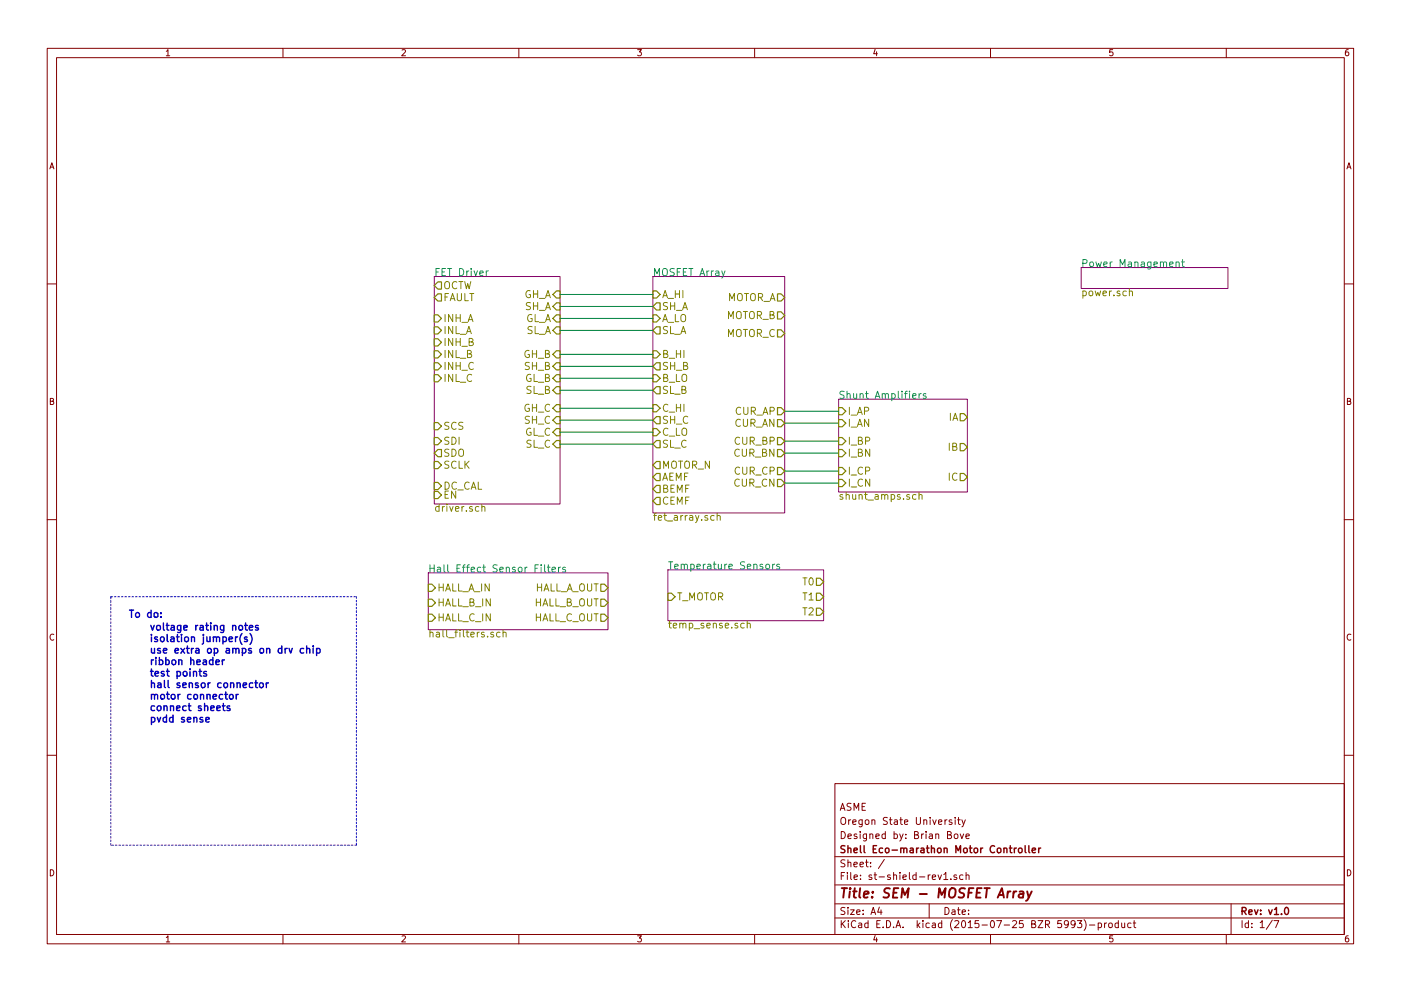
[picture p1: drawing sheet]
<svg xmlns="http://www.w3.org/2000/svg" width="297mm" height="210mm" viewBox="0 0 297 210" stroke-linecap="round" stroke-linejoin="round" font-family="sans-serif">
<g fill="none" stroke="#840000" stroke-width=".21">
<path d="M10 10.3h277v189.9h-277zM12 12.2h273v186.1h-273zM60 10.3v1.9M110 10.3v1.9M160 10.3v1.9M210 10.3v1.9M260 10.3v1.9M10 60.2h2M285 60.2h2M10 110.3h2M285 110.3h2M10 160.2h2"/>
<path d="M177 166.3h108v32h-108zM200.9 177.1l.7-.1v-.4l-.2-.2h-.5v1.5h.6l.2-.1 .1-.4-.4-.3M201.8 174l-.4-.1-.2 .2 .1 .3 .5 .1v.3h-.6M202.4 177.1l.2-.2 .4 .2 .1 .5-.1 .2-.4 .1-.2-.1zM202.5 173.4v.2M202.5 173.9v1M203 173.9h.6M203.2 173.4v1.3l.4 .2M203.6 176.9l.3 1 .4-1M203.9 173.9l.4 1M204.7 173.9l-.5 1.4-.3 .1M204.8 177.4l.7-.1v-.3l-.5-.1-.2 .2 .1 .7h.6"/>
<path d="M285 160.2h2M60 198.3v1.9M110 198.3v1.9M160 198.3v1.9M177 194.8h108M177 191.8h108M177 187.8h108M177 181.8h108M186.4 192.5l-.3 1h.9M186.8 193v1M187.5 182.3l-1.3 2M197 191.8v3"/>
<path d="M198.9 185.6l.3 1 .4-1M200.1 185.5l.4-.4v1.5M200.1 186.6h.9M201.6 186.5v.1M202.8 185.7l-.3-.1-.3 .2 .1 .2 .5 .2v.3h-.6M204.2 185.7l-.5-.1-.2 .3v.6l.2 .1 .5-.1M204.8 185.7l.2-.1 .4 .1 .1 .9M204.8 185.1v1.5M210 198.3v1.9M227.9 196l-.2 .3h-.3l-.3-.3v-.4l.3-.3h.3l.2 .3a1.01 1.01 0 0 1-.4 1.2h-.3M228.4 195.3h1l-.5 .6 .4 .1v.7l-.2 .1-.7-.1M229.8 195.1a1.71 1.71 0 0 1 0 2.3"/>
<path d="M231 196.3h1.1M232.8 195.9l.5-.1 .3 .3-.2 .6h-.6M232.8 195.8v1.5M234.2 195.8v1M234.6 195.8l-.4 .3M235.1 196l.2-.2 .5 .2v.5l-.1 .2-.4 .1-.2-.1zM237.1 195.9l-.4-.1-.3 .3 .1 .6 .2 .1 .4-.1M237.1 195.3v1.5M237.8 195.8l.1 .9 .4 .1 .2-.1M238.5 195.8v1M239.8 195.9l-.4-.1-.3 .3 .1 .6 .2 .1 .4-.1M240.3 195.8h.5"/>
<path d="M240.5 195.3v1.3l.3 .2M260 198.3v1.9M261 191.8v6.5M269.7 195.2l-1.2 2M270.1 195.3h1l-.6 1.5"/>
</g>
<path d="M215.5 179.9l-.4 .3M217.3 179.4v1.3l.3 .2M218.1 179.4v1.3l.2 .2M220.2 179.9v1M220.6 179.9l-.4 .3M216 180.1l.2-.2 .4 .2 .1 .5-.1 .2-.4 .1-.2-.1zM218.8 180.4l.8-.1-.1-.3-.4-.1-.3 .2 .1 .7h.6M272.5 192.7l.2-.2a.8 .8 0 0 1 .5 .8 .8 .8 0 0 1-.5 .7l-.4-.5z" fill="none" stroke="#840000" stroke-width=".3"/>
<path d="M215.5 189.1l-.4 .1-.2 .3M216.2 189.2h.7v1.2M217 189.6l-.7 .1a.4 .4 0 0 0-.3 .3 .4 .4 0 0 0 .2 .4l.7-.1M217.8 189.1l.3 1.3M218.7 189.1l-.8 1.8-.4 .2" fill="none" stroke="#840000" stroke-width=".41"/>
<path d="M92.1 58.7h26.6v48.2h-26.6zM138.4 58.7h28v50.1h-28zM229.2 56.8h31.1v4.4h-31.1zM177.8 84.7h27.3v19.7h-27.3zM90.8 121.5h38.1v12.1h-38.1zM141.6 120.9h33v10.8h-33z" fill="none" stroke="#840084" stroke-width=".21"/>
<g fill="none" stroke="#008484" stroke-width=".21">
<path d="M103.1 57.5v1M103.5 57.5l-.4 .3M153.7 57.5l-.5 1.3-.2 .2M249.4 55.7v-.1a.36 .36 0 0 1 .6 .2v.8M249.4 55.6v1M250.5 55.6h.6M250.7 55.1v1.3l.4 .2M193.5 84l.7-.1v-.3l-.5-.1-.2 .2 .1 .7h.6M194.9 83.5v1M195.3 83.5l-.4 .3M196.3 83.6l-.3-.1-.3 .2 .1 .2 .5 .2v.3h-.6M115.5 119.8v1.4l.2 .2"/>
<path d="M116.3 119.8v1.4l.3 .2M162.5 119.8l.4-.1 .3 .3v.4l-.3 .3-.5-.3zM163.8 119.7v1M164.2 119.7l-.4 .3M165.3 119.8l-.4-.1-.2 .2v.2l.6 .2v.3h-.6M116.1 120.3h.5M117 120.8l.8-.1-.1-.3-.4-.1-.3 .3 .1 .7h.6M118.4 120.3v1.1M118.8 120.3l-.4 .3M119.9 120.4l-.4-.1-.2 .3 .1 .2 .5 .1v.4h-.6"/>
</g>
<g fill="none" stroke="#848400" stroke-width=".21">
<path d="M239.4 61.9l.1-.1a.36 .36 0 0 1 .6 .2v.8M102.2 107.6v-.1a.36 .36 0 0 1 .6 .2v.8M102.2 107v1.5M151.4 109.4h-.4l-.3 .3 .1 .6h.6M152 109.5l.1-.1a.36 .36 0 0 1 .6 .2v.8M152 108.9v1.5M194.2 105l-.4-.1-.3 .3 .1 .7h.6M194.8 105.1l.1-.1a.36 .36 0 0 1 .6 .2v.7M194.8 104.4v1.5M106 134.2l-.4-.1-.3 .3 .1 .7h.6M106.7 134.3v-.1a.36 .36 0 0 1 .6 .2v.7M106.7 133.6v1.5"/>
<path d="M157.8 132.3l-.4-.1-.4 .3 .2 .7h.6M158.4 132.4l.1-.1a.36 .36 0 0 1 .6 .2v.7M158.4 131.7v1.5"/>
</g>
<g fill="none" stroke="#848400" stroke-width=".25">
<path d="M92.8 59.8h.8v1.5h-.8l-.7-.7zM92.1 63.1l.7-.7h.8v1.5h-.8zM92.1 66.8h.7l.8 .8-.8 .7h-.7zM92.1 71.9h.7l.8 .7-.8 .8h-.7zM92.1 77h.7l.8 .7-.8 .8h-.7zM92.1 69.3h.7l.8 .8-.8 .8h-.7zM92.1 74.4h.7l.8 .8-.8 .7h-.7zM92.1 79.5h.7l.8 .8-.8 .7h-.7zM117.2 62.5l.8-.8h.7v1.5h-.7zM118 74.4h.7v1.5h-.7l-.8-.7zM118 66.8h.7v1.5h-.7l-.8-.7zM118 77h.7v1.5h-.7l-.8-.8z"/>
<path d="M118 64.3h.7v1.5h-.7l-.8-.8zM118 69.3h.7v1.6h-.7l-.8-.8zM138.4 66.8h.8l.8 .8-.8 .7h-.8zM138.4 61.7h.8l.8 .8-.8 .7h-.8zM138.4 79.5h.8l.8 .8-.8 .7h-.8zM138.4 74.4h.8l.8 .8-.8 .7h-.8zM139.2 69.3h.8v1.6h-.8l-.8-.8zM139.2 64.3h.8v1.5h-.8l-.8-.8zM139.2 77h.8v1.5h-.8l-.8-.8zM164.8 62.4h.8l.8 .7-.8 .8h-.8zM164.8 66.2h.8l.8 .7-.8 .8h-.8zM164.8 70h.8l.8 .7-.8 .8h-.8z"/>
<path d="M92.1 89.7h.7l.8 .7-.8 .8h-.7zM92.1 97.9h.7l.8 .8-.8 .7h-.7zM92.1 92.8h.7l.8 .8-.8 .8h-.7zM92.8 95.4h.8v1.5h-.8l-.7-.8zM117.2 86.6l.8-.8h.7v1.6h-.7zM117.2 80.3l.8-.8h.7v1.5h-.7zM118 90.9h.7v1.6h-.7l-.8-.8zM118 88.4h.7v1.5h-.7l-.8-.8zM118 82h.7v1.6h-.7l-.8-.8zM118 93.5h.7v1.5h-.7l-.8-.8zM138.4 90.9h.8l.8 .8-.8 .8h-.8zM138.4 85.8h.8l.8 .8-.8 .8h-.8z"/>
<path d="M139.2 82h.8v1.6h-.8l-.8-.8zM139.2 93.5h.8v1.5h-.8l-.8-.8zM139.2 88.4h.8v1.5h-.8l-.8-.8zM139.2 97.9h.8v1.5h-.8l-.8-.7zM164.8 89h.8l.8 .8-.8 .7h-.8zM164.8 86.5h.8l.8 .7-.8 .8h-.8zM164.8 95.4h.8l.8 .7-.8 .8h-.8zM164.8 92.8h.8l.8 .8-.8 .8h-.8zM164.8 99.2h.8l.8 .7-.8 .8h-.8zM177.8 86.5h.8l.7 .7-.7 .8h-.8zM177.8 89h.8l.7 .8-.7 .7h-.8zM177.8 99.2h.8l.7 .7-.7 .8h-.8z"/>
<path d="M177.8 92.8h.8l.7 .8-.7 .8h-.8zM177.8 95.4h.8l.7 .7-.7 .8h-.8zM203.6 87.8h.7l.8 .7-.8 .8h-.7zM203.6 94.1h.7l.8 .8-.8 .7h-.7zM92.1 104.3h.7l.8 .7-.8 .8h-.7zM92.1 102.4h.7l.8 .7-.8 .8h-.7zM139.2 100.5h.8v1.5h-.8l-.8-.8zM139.2 103h.8v1.5h-.8l-.8-.7zM139.2 105.5h.8v1.6h-.8l-.8-.8zM164.8 101.7h.8l.8 .8-.8 .7h-.8zM177.8 101.7h.8l.7 .8-.7 .7h-.8zM203.6 100.5h.7l.8 .7-.8 .8h-.7z"/>
<path d="M90.8 123.9h.8l.7 .8-.7 .8h-.8zM90.8 127.1h.8l.7 .8-.7 .7h-.8zM90.8 130.3h.8l.7 .8-.7 .7h-.8zM127.4 123.9h.7l.8 .8-.8 .8h-.7zM127.4 127.1h.7l.8 .8-.8 .7h-.7zM127.4 130.3h.7l.8 .8-.8 .7h-.7zM141.6 125.9h.8l.7 .7-.7 .8h-.8zM173.1 125.9h.8l.7 .7-.7 .8h-.8zM173.1 129h.8l.7 .8-.7 .8h-.8zM173.1 122.7h.8l.7 .7-.7 .8h-.8z"/>
</g>
<path d="M23.5 126.6h52.1M75.6 126.6v52.7M23.5 179.3v-52.7M75.6 179.3h-52.1" fill="none" stroke="#0000c2" stroke-width=".21" stroke-dasharray=".3 .4"/>
<g fill="none" stroke="#0000c2" stroke-width=".3">
<path d="M47.1 140v1M47.6 140l-.5 .3M52.4 135.2l-.4-.1-.2 .3 .1 .2 .5 .1v.4h-.6M52.9 133.2l.7-.2-.1-.2-.4-.1-.2 .2v.7h.6M53 134.4a1.75 1.75 0 0 1 0 2.3M54.7 132.8l-.3-.1-.2 .2v.2l.5 .2v.3h-.5M64.4 137.6h-.4l-.3 .3 .1 .6h.6M65 137.7l.1-.1a.36 .36 0 0 1 .6 .2v.8M65 137.1v1.5M66.4 137.1v.1M66.4 137.6v1M67.1 137.6h.5l.3 .3-.2 .6h-.6"/>
<path d="M67.1 137.6v1.5M43.6 152.7l.8-.2-.1-.2-.4-.1-.3 .2 .1 .7h.6M43.8 142.5l-.4-.1-.2 .3 .1 .2 .5 .1v.4h-.6M48.7 149.8h-.3l-.3 .2 .1 .2 .5 .1v.4h-.6M48.8 147.4l.3-.1 .4 .3v.5l-.4 .2-.5-.2zM50.1 147.3v1M50.5 147.3l-.4 .3M54 144.9h.6M54.2 144.4v1.3l.4 .2M55.1 145l.2-.1 .5 .1v.6l-.1 .2-.4 .1-.2-.2zM56.5 144.9v1M56.9 144.9l-.4 .3"/>
</g>
<g fill="none" stroke="#008400" stroke-width=".21">
<path d="M118.7 62.5h19.7M118.7 65h19.7M118.7 67.6h19.7M118.7 70.1h19.7M118.7 75.2h19.7M118.7 77.7h19.7M118.7 80.3h19.7M118.7 82.8h19.7M118.7 89.1h19.7M118.7 86.6h19.7M118.7 91.7h19.7M118.7 94.2h19.7"/>
<path d="M166.4 87.2h11.4M166.4 89.8h11.4M166.4 93.6h11.4M166.4 96.1h11.4M166.4 99.9h11.4M166.4 102.5h11.4"/>
</g>
<text font-size="2.8" fill="#840000" x="178" y="190.5">Title: SEM - MOSFET Array</text>
<g font-size="2.1" fill="#008484">
<text x="92.1" y="58.6">FET Driver</text>
<text x="138.4" y="58.6">MOSFET Array</text>
<text x="229.2" y="56.7">Power Management</text>
<text x="177.8" y="84.6">Shunt Amplifiers</text>
<text x="90.8" y="121.4">Hall Effect Sensor Filters</text>
<text x="141.6" y="120.8">Temperature Sensors</text>
</g>
<g font-size="2.1" fill="#848400">
<text x="94" y="61.3">OCTW</text>
<text x="94" y="63.9">FAULT</text>
<text x="110.9" y="63.2">GH_A</text>
<text x="111.2" y="65.8">SH_A</text>
<text x="140.4" y="63.2">A_HI</text>
<text x="140.4" y="65.8">SH_A</text>
<text x="153.8" y="63.9">MOTOR_A</text>
<text x="229.2" y="62.8">power.sch</text>
<text x="94" y="68.3">INH_A</text>
<text x="94" y="70.9">INL_A</text>
<text x="111.2" y="68.3">GL_A</text>
<text x="111.4" y="70.9">SL_A</text>
<text x="140.4" y="68.3">A_LO</text>
<text x="140.4" y="70.9">SL_A</text>
<text x="153.8" y="67.7">MOTOR_B</text>
<text x="153.8" y="71.5">MOTOR_C</text>
<text x="94" y="73.4">INH_B</text>
<text x="94" y="75.9">INL_B</text>
<text x="110.9" y="75.9">GH_B</text>
<text x="140.4" y="75.9">B_HI</text>
<text x="94" y="78.5">INH_C</text>
<text x="94" y="81">INL_C</text>
<text x="111.2" y="81">GL_B</text>
<text x="111.2" y="78.5">SH_B</text>
<text x="111.4" y="83.6">SL_B</text>
<text x="140.4" y="81">B_LO</text>
<text x="140.4" y="83.6">SL_B</text>
<text x="140.4" y="78.5">SH_B</text>
<text x="110.9" y="87.4">GH_C</text>
<text x="111.2" y="89.9">SH_C</text>
<text x="140.4" y="87.4">C_HI</text>
<text x="140.4" y="89.9">SH_C</text>
<text x="155.7" y="88">CUR_AP</text>
<text x="179.7" y="88">I_AP</text>
<text x="201" y="89.3">IA</text>
<text x="94" y="91.2">SCS</text>
<text x="94" y="94.4">SDI</text>
<text x="111.2" y="92.5">GL_C</text>
<text x="111.4" y="95">SL_C</text>
<text x="140.4" y="92.5">C_LO</text>
<text x="140.4" y="95">SL_C</text>
<text x="155.6" y="90.5">CUR_AN</text>
<text x="155.7" y="94.4">CUR_BP</text>
<text x="179.7" y="90.5">I_AN</text>
<text x="179.7" y="94.4">I_BP</text>
<text x="201" y="95.6">IB</text>
<text x="94" y="99.4">SCLK</text>
<text x="94" y="96.9">SDO</text>
<text x="140.4" y="99.4">MOTOR_N</text>
<text x="140.4" y="102">AEMF</text>
<text x="155.6" y="96.9">CUR_BN</text>
<text x="155.7" y="100.7">CUR_CP</text>
<text x="179.7" y="100.7">I_CP</text>
<text x="179.7" y="96.9">I_BN</text>
<text x="201" y="102">IC</text>
<text x="94" y="105.8">EN</text>
<text x="94" y="103.9">DC_CAL</text>
<text x="140.4" y="104.5">BEMF</text>
<text x="140.4" y="107.1">CEMF</text>
<text x="155.6" y="103.2">CUR_CN</text>
<text x="177.8" y="106">shunt_amps.sch</text>
<text x="179.7" y="103.2">I_CN</text>
<text x="92.1" y="108.6">driver.sch</text>
<text x="138.4" y="110.5">fet_array.sch</text>
<text x="92.7" y="125.5">HALL_A_IN</text>
<text x="113" y="125.5">HALL_A_OUT</text>
<text x="170.2" y="124.2">T0</text>
<text x="92.7" y="128.6">HALL_B_IN</text>
<text x="92.7" y="131.8">HALL_C_IN</text>
<text x="113" y="128.6">HALL_B_OUT</text>
<text x="113" y="131.8">HALL_C_OUT</text>
<text x="143.5" y="127.4">T_MOTOR</text>
<text x="170.2" y="127.4">T1</text>
<text x="170.2" y="130.6">T2</text>
<text x="90.8" y="135.2">hall_filters.sch</text>
<text x="141.6" y="133.3">temp_sense.sch</text>
</g>
<g font-size="2.1" fill="#0000c2">
<text x="27.3" y="131.1">To do:</text>
<text x="31.7" y="133.8">voltage rating notes</text>
<text x="31.7" y="136.2">isolation jumper(s)</text>
<text x="31.7" y="138.7">use extra op amps on drv chip</text>
<text x="31.7" y="141.1">ribbon header</text>
<text x="31.7" y="143.5">test points</text>
<text x="31.7" y="146">hall sensor connector</text>
<text x="31.7" y="148.4">motor connector</text>
<text x="31.7" y="150.8">connect sheets</text>
<text x="31.7" y="153.3">pvdd sense</text>
</g>
<g font-size="2.1" fill="#840000">
<text x="178" y="172">ASME</text>
<text x="178" y="178">Designed by: Brian Bove</text>
<text x="178" y="175">Oregon State University</text>
<text x="178" y="184">Sheet: /</text>
<text x="178" y="181">Shell Eco-marathon Motor Controller</text>
<text x="178" y="186.7">File: st-shield-rev1.sch</text>
<text x="178" y="196.9">KiCad E.D.A. kicad (2015-07-25 BZR 5993)-product</text>
<text x="178" y="194.1">Size: A4</text>
<text x="200" y="194.1">Date:</text>
<text x="263" y="194.1">Rev: v1.0</text>
<text x="263" y="196.9">Id: 1/7</text>
</g>
<g font-size="1.8" fill="#840000">
<text x="35" y="11.9">1</text>
<text x="85" y="11.9">2</text>
<text x="135" y="11.9">3</text>
<text x="185" y="11.9">4</text>
<text x="235" y="11.9">5</text>
<text x="285" y="11.9">6</text>
<text x="10.4" y="35.9">A</text>
<text x="285.4" y="35.9">A</text>
<text x="10.4" y="85.9">B</text>
<text x="285.4" y="85.9">B</text>
<text x="10.4" y="135.9">C</text>
<text x="285.4" y="135.9">C</text>
<text x="10.4" y="185.9">D</text>
<text x="285.4" y="185.9">D</text>
<text x="35" y="199.9">1</text>
<text x="85" y="199.9">2</text>
<text x="135" y="199.9">3</text>
<text x="185" y="199.9">4</text>
<text x="235" y="199.9">5</text>
<text x="285" y="199.9">6</text>
</g>
</svg>
